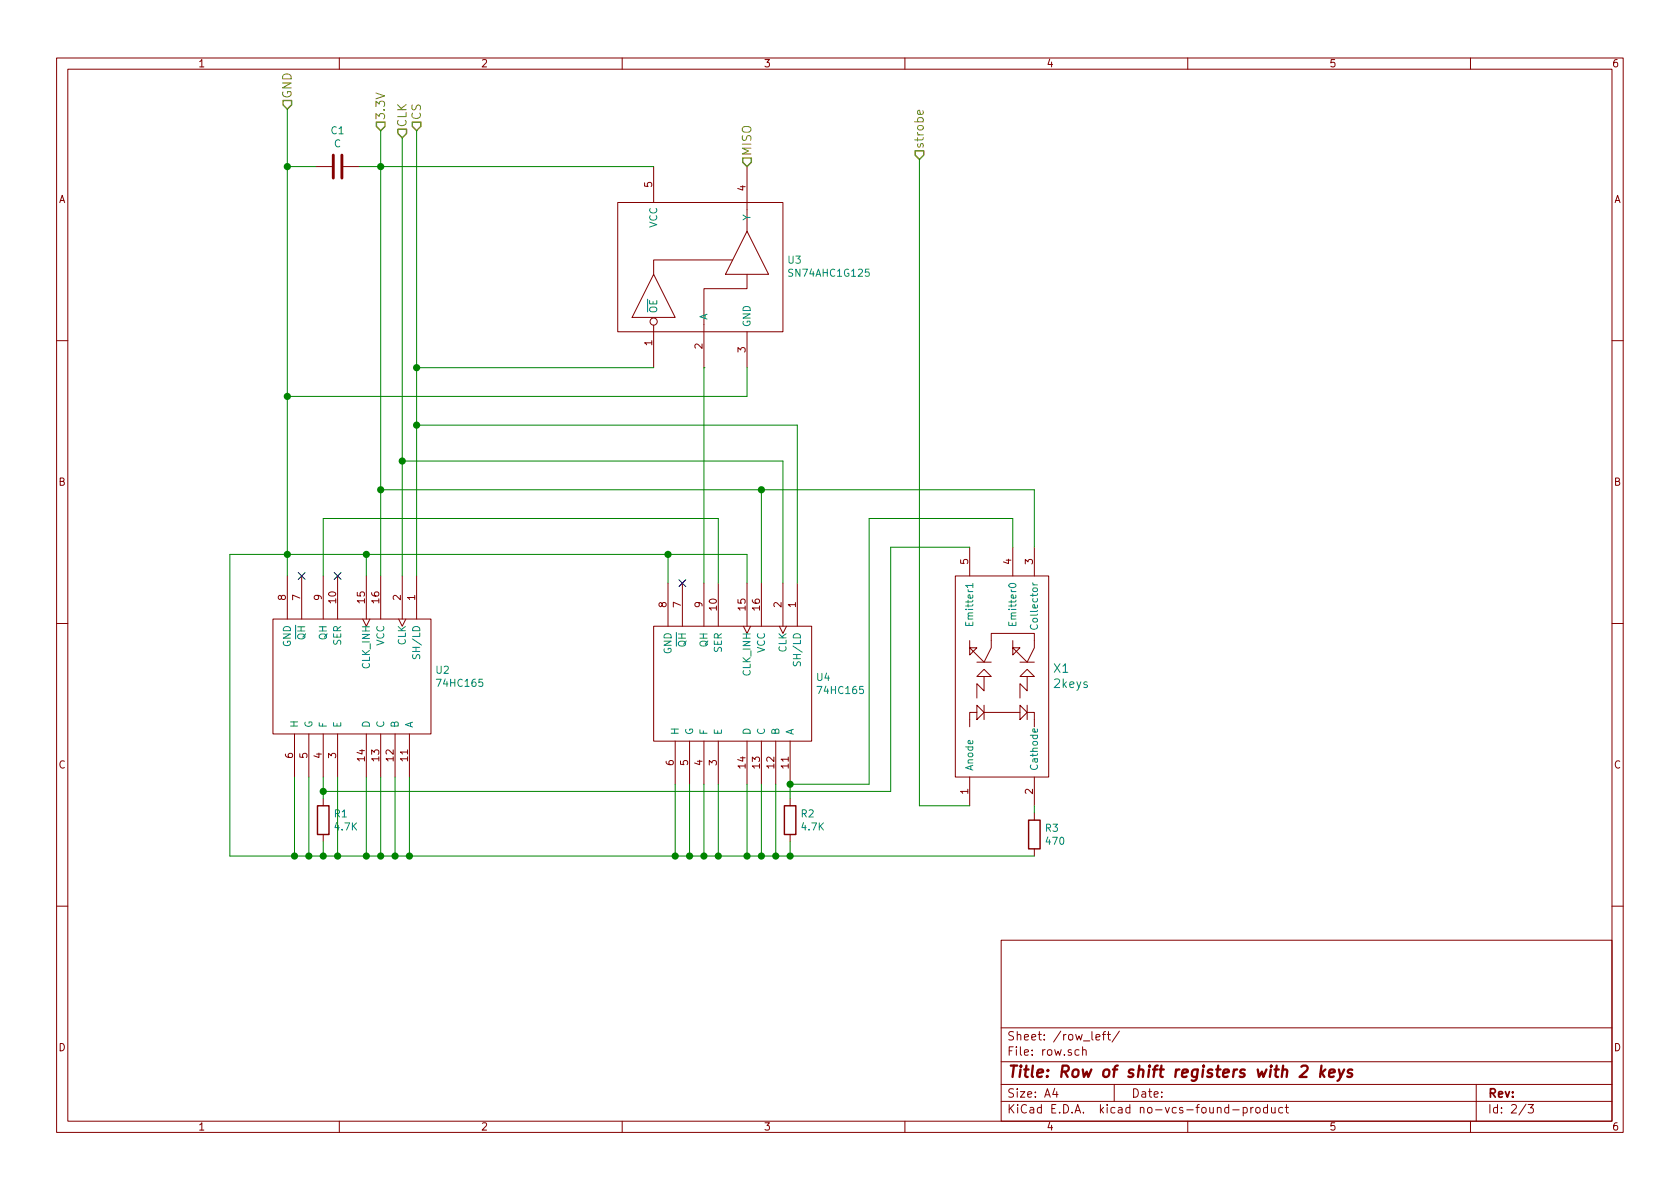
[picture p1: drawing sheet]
<svg xmlns="http://www.w3.org/2000/svg" width="297mm" height="210mm" viewBox="0 0 297 210" stroke-linecap="round" stroke-linejoin="round" font-family="sans-serif">
<g fill="none" stroke="#840000" stroke-width=".18">
<path d="M10 10.3h277v189.9h-277zM12 12.2h273v186.1h-273zM60 10.3v1.9M110 10.3v1.9M160 10.3v1.9M210 10.3v1.9M260 10.3v1.9M55.9 29.5h2.8M60.7 29.5h2.8M109.2 35.8h29.2v22.9h-29.2zM115.6 29.5v6.3M132.1 29.5v11.4"/>
<path d="M115.6 48.5l3.8 7.6h-7.6zM115.6 57.5v7.5M129.5 46h-13.9v2.5M132.1 48.5v2.5h-7.6v14M132.1 40.9l3.8 7.6h-7.6zM132.1 58.7v6.3M10 60.2h2M285 60.2h2M171.4 96.8v5M179.1 96.8v5M182.9 96.8v5M10 110.3h2"/>
<path d="M48.3 109.5h27.9v20.3h-27.9zM50.8 101.8v7.7M53.3 101.8v7.7M57.1 101.8v7.7M59.7 101.8v7.7M64.1 109.5l.7 1.2 .6-1.2M64.8 101.8v7.7M67.3 101.8v7.7M70.5 109.5l.6 1.2 .7-1.2M71.1 101.8v7.7M73.7 101.8v7.7M115.6 110.7h27.9v20.4h-27.9z"/>
<path d="M118.1 103.1v7.6M120.6 103.1v7.6M124.5 103.1v7.6M127 103.1v7.6M131.4 110.7l.7 1.3 .6-1.3M132.1 103.1v7.6M134.6 103.1v7.6M137.8 110.7l.6 1.3 .7-1.3M138.4 103.1v7.6M141 103.1v7.6M168.9 101.8h16.5v35.6h-16.5zM171.4 113.3v2.5l1.3-1.3h-1.3l2.6 2.6 1.3-2.6v-2.5h7.6v2.5l-1.3 2.6-2.5-2.6h1.2l-1.2 1.3v-2.5"/>
<path d="M172.7 117.1h2.6M174 119.6h1.3l-1.3-1.2-1.3 1.2h1.3v2.6l-1.3-1.3v2.5M180.3 117.1h2.6M181.6 119.6h1.3l-1.3-1.2-1.3 1.2h1.3v2.6l-1.3-1.3v2.5M285 110.3h2M52.1 129.8v7.6M54.6 129.8v7.6M57.1 129.8v7.6M59.7 129.8v7.6M64.8 129.8v7.6M67.3 129.8v7.6M69.8 129.8v7.6"/>
<path d="M72.4 129.8v7.6M119.4 131.1v7.6M121.9 131.1v7.6M124.5 131.1v7.6M127 131.1v7.6M132.1 131.1v7.6M134.6 131.1v7.6M137.2 131.1v7.6M139.7 131.1v7.6M171.4 137.4v5.1M172.7 126h-1.3v2.5M172.7 124.7l1.3 1.3-1.3 1.2z"/>
<path d="M174 124.7v2.5M174 126h6.3M180.3 124.7l1.3 1.3-1.3 1.2zM181.6 126h1.3v2.5M181.6 124.7v2.5M182.9 137.4v5.1M57.1 141.2v1.3M57.1 147.6v1.2M139.7 141.2v1.3M139.7 147.6v1.2M182.9 143.8v1.2M182.9 150.1v1.3"/>
<path d="M10 160.2h2M177 166.3h108v32h-108zM285 160.2h2M60 198.3v1.9M110 198.3v1.9M160 198.3v1.9M177 194.8h108M177 191.8h108M177 187.8h108M177 181.8h108M186.5 192.5l-.4 1h1M186.8 193v1"/>
<path d="M190.8 185.7l-.5-.1-.2 .3v.6l.2 .1 .5-.1M191.4 185.7l.2-.1 .4 .1v.9M191.4 185.1v1.5M193.8 183.4l.7-.1-.1-.3-.4-.1-.2 .2v.7h.6M194.9 182.9h.6M195.5 182.4l-.4 .2v1.3M195.8 182.9h.5M196 182.4v1.3l.3 .2M197 191.8v3M197.9 182.3l-1.3 2M210 198.3v1.9M218 196.3h1.1"/>
<path d="M219.8 195.9l.4-.1 .3 .3-.1 .6h-.6M219.8 195.8v1.5M221.2 195.8v1M221.6 195.8l-.4 .3M222.1 196l.2-.2 .4 .2v.7l-.2 .1-.4-.1zM224.1 195.9l-.4-.1-.3 .3v.6l.3 .1 .4-.1M224.1 195.3v1.5M224.8 195.8l.1 .9 .3 .1 .3-.1M225.5 195.8v1M226.8 195.9l-.4-.1-.3 .3 .1 .6 .2 .1 .4-.1M227.2 195.8h.6M227.5 195.3v1.3l.3 .2"/>
<path d="M260 198.3v1.9M261 191.8v6.5M269.8 195.2l-1.2 2M270.2 195.3h.9l-.5 .6 .4 .1v.7l-.2 .1-.6-.1"/>
<circle cx="115.6" cy="56.9" r=".63"/>
</g>
<path d="M230.1 188.6l.3-.2h.5l.2 .2 .1 .4-.1 .3-1.3 1.1h1.2M233.7 188.4l-.3 2M233.7 189.7l.5 .7M234.3 189.1l-.8 .8M235 189.8l1-.2-.1-.4-.5-.1-.3 .3-.1 .9 .2 .1 .6-.1M236.7 189.1l.3 1.3M237.7 189.1l-.9 1.8-.3 .2M239.1 189.2a.49 .49 0 0 0-.8 .3l.3 .3 .4 .1 .1 .2-.3 .3-.6-.1" fill="none" stroke="#840000" stroke-width=".41"/>
<path d="M73 115.7l-.1 .5 .2 .2 .2 .1 .2-.1 .2-.5 .3-.2 .2 .3v.5M140.3 117v.5l.1 .2h.2l.2-.1 .2-.5 .3-.1 .2 .3v.4M170.7 110v.6h1.3v-.6M171.3 110.2v.4M178.4 110v.6h1.2v-.6M179 110.2v.4M182.3 110.5a.6 .6 0 0 0 .4 .8 .6 .6 0 0 0 .7-.6l-.1-.2M183.4 128.9v.4l-.1 .2-.6-.1v-.5h.2l.1 .6" fill="none" stroke="#008484" stroke-width=".18"/>
<path d="M50 17.8h1.6v.7l-.8 .8-.8-.8zM66.5 21.6h1.6v.7l-.8 .8-.8-.8zM70.4 22.9h1.5v.7l-.8 .8-.7-.8zM72.9 21.6h1.5v.7l-.7 .8-.8-.8zM131.3 27.9h1.5v.8l-.7 .8-.8-.8zM161.8 26.7h1.5v.7l-.7 .8-.8-.8z" fill="none" stroke="#848400" stroke-width=".25"/>
<path d="M163.2 19.6v.4l-.2 .2h-.7v-.6l.3-.1 .1 .7" fill="none" stroke="#848400" stroke-width=".18"/>
<path d="M58.9 27.4v4.1M60.5 27.4v4.1" fill="none" stroke="#840000" stroke-width=".51"/>
<path d="M56.1 142.5h2.1v5.1h-2.1zM138.7 142.5h2v5.1h-2zM181.9 145h2v5.1h-2z" fill="none" stroke="#840000" stroke-width=".25"/>
<g fill="none" stroke="#008400" stroke-width=".18">
<path d="M50.8 19.3v82.5M50.8 29.5h5.1M63.5 29.5h52.1M67.3 23.1v78.7M71.1 24.4v77.4M73.7 23.1v78.7M162.6 28.2v114.3h8.8M73.7 75.2h67.3v27.9M73.7 65h41.9M124.5 65h.1M124.5 65v38.1M132.1 65v5.1h-81.3"/>
<path d="M64.8 98v3.8M67.3 86.6h115.6v10.2M71.1 81.5h67.3v21.6M118.1 98v5.1M134.6 86.6v16.5M171.4 96.8h-13.9v43.1h-100.4M179.1 96.8v-5.1h-25.4v47h-14v2.5M57.1 101.8v-10.1h69.9v11.4M132.1 103.1v-5.1h-91.5v53.4h142.3M52.1 137.4v14M54.6 137.4v14M57.1 137.4v3.8"/>
<path d="M59.7 137.4v14M64.8 137.4v14M67.3 137.4v14M69.8 137.4v14M72.4 137.4v14M119.4 138.7v12.7M121.9 138.7v12.7M124.5 138.7v12.7M127 138.7v12.7M132.1 138.7v12.7M134.6 138.7v12.7M137.2 138.7v12.7"/>
<path d="M57.1 148.8v2.6M139.7 148.8v2.6M182.9 142.5v1.3"/>
</g>
<g fill="#008400" stroke="#008400" stroke-width=".25">
<circle cx="64.8" cy="98" r=".51"/>
<circle cx="118.1" cy="98" r=".51"/>
<circle cx="50.8" cy="98" r=".51"/>
<circle cx="73.7" cy="75.2" r=".51"/>
<circle cx="134.6" cy="86.6" r=".51"/>
<circle cx="50.8" cy="70.1" r=".51"/>
<circle cx="71.1" cy="81.5" r=".51"/>
<circle cx="67.3" cy="86.6" r=".51"/>
<circle cx="73.7" cy="65" r=".51"/>
<circle cx="67.3" cy="29.5" r=".51"/>
<circle cx="50.8" cy="29.5" r=".51"/>
<circle cx="139.7" cy="151.4" r=".51"/>
<circle cx="57.2" cy="151.4" r=".51"/>
<circle cx="137.2" cy="151.4" r=".51"/>
<circle cx="134.6" cy="151.4" r=".51"/>
<circle cx="132.1" cy="151.4" r=".51"/>
<circle cx="127" cy="151.4" r=".51"/>
<circle cx="124.5" cy="151.4" r=".51"/>
<circle cx="121.9" cy="151.4" r=".51"/>
<circle cx="119.4" cy="151.4" r=".51"/>
<circle cx="72.4" cy="151.4" r=".51"/>
<circle cx="69.9" cy="151.4" r=".51"/>
<circle cx="67.3" cy="151.4" r=".51"/>
<circle cx="64.8" cy="151.4" r=".51"/>
<circle cx="59.7" cy="151.4" r=".51"/>
<circle cx="54.6" cy="151.4" r=".51"/>
<circle cx="52.1" cy="151.4" r=".51"/>
<circle cx="57.2" cy="139.9" r=".51"/>
<circle cx="139.7" cy="138.7" r=".51"/>
</g>
<path d="M52.7 101.2l1.2 1.3M53.9 101.2l-1.2 1.3M59.1 101.2l1.2 1.3M60.3 101.2l-1.2 1.3M120 102.5l1.3 1.2M121.3 102.5l-1.3 1.2" fill="none" stroke="#000084" stroke-width=".18"/>
<text font-size="2.8" fill="#840000" x="178" y="190.5">Title: Row of shift registers with 2 keys</text>
<g font-size="2.1" fill="#848400">
<text x="51.6" y="17.5" transform="rotate(-90 51.6 17.5)">GND</text>
<text x="68.1" y="21.3" transform="rotate(-90 68.1 21.3)">3.3V</text>
<text x="71.9" y="22.6" transform="rotate(-90 71.9 22.6)">CLK</text>
<text x="74.4" y="21.3" transform="rotate(-90 74.4 21.3)">CS</text>
<text x="132.8" y="27.7" transform="rotate(-90 132.8 27.7)">MISO</text>
<text x="163.3" y="26.4" transform="rotate(-90 163.3 26.4)">strobe</text>
</g>
<g font-size="2.1" fill="#008484">
<text x="186.4" y="119">X1</text>
<text x="186.4" y="121.7">2keys</text>
</g>
<g font-size="2.1" fill="#840000">
<text x="178" y="184">Sheet: /row_left/</text>
<text x="178" y="186.7">File: row.sch</text>
<text x="178" y="196.9">KiCad E.D.A. kicad no-vcs-found-product</text>
<text x="178" y="194.1">Size: A4</text>
<text x="200" y="194.1">Date:</text>
<text x="263" y="194.1">Rev:</text>
<text x="263" y="196.9">Id: 2/3</text>
</g>
<g font-size="1.8" fill="#840000">
<text x="35" y="11.9">1</text>
<text x="85" y="11.9">2</text>
<text x="135" y="11.9">3</text>
<text x="185" y="11.9">4</text>
<text x="235" y="11.9">5</text>
<text x="285" y="11.9">6</text>
<text x="10.4" y="35.9">A</text>
<text x="115.3" y="33.1" transform="rotate(-90 115.3 33.1)">5</text>
<text x="131.8" y="33.8" transform="rotate(-90 131.8 33.8)">4</text>
<text x="285.4" y="35.9">A</text>
<text x="115.3" y="61.1" transform="rotate(-90 115.3 61.1)">1</text>
<text x="124.2" y="61.7" transform="rotate(-90 124.2 61.7)">2</text>
<text x="131.8" y="62.3" transform="rotate(-90 131.8 62.3)">3</text>
<text x="10.4" y="85.9">B</text>
<text x="285.4" y="85.9">B</text>
<text x="171.2" y="99.8" transform="rotate(-90 171.2 99.8)">5</text>
<text x="178.8" y="99.8" transform="rotate(-90 178.8 99.8)">4</text>
<text x="182.6" y="99.8" transform="rotate(-90 182.6 99.8)">3</text>
<text x="50.5" y="106.1" transform="rotate(-90 50.5 106.1)">8</text>
<text x="53.1" y="106.1" transform="rotate(-90 53.1 106.1)">7</text>
<text x="56.9" y="106.1" transform="rotate(-90 56.9 106.1)">9</text>
<text x="59.4" y="106.6" transform="rotate(-90 59.4 106.6)">10</text>
<text x="64.5" y="106.6" transform="rotate(-90 64.5 106.6)">15</text>
<text x="67.1" y="106.6" transform="rotate(-90 67.1 106.6)">16</text>
<text x="70.9" y="106.1" transform="rotate(-90 70.9 106.1)">2</text>
<text x="73.4" y="106.1" transform="rotate(-90 73.4 106.1)">1</text>
<text x="117.9" y="107.4" transform="rotate(-90 117.9 107.4)">8</text>
<text x="120.4" y="107.4" transform="rotate(-90 120.4 107.4)">7</text>
<text x="124.2" y="107.4" transform="rotate(-90 124.2 107.4)">9</text>
<text x="126.7" y="107.9" transform="rotate(-90 126.7 107.9)">10</text>
<text x="131.8" y="107.9" transform="rotate(-90 131.8 107.9)">15</text>
<text x="134.4" y="107.9" transform="rotate(-90 134.4 107.9)">16</text>
<text x="138.2" y="107.4" transform="rotate(-90 138.2 107.4)">2</text>
<text x="140.7" y="107.4" transform="rotate(-90 140.7 107.4)">1</text>
<text x="10.4" y="135.9">C</text>
<text x="51.8" y="134.1" transform="rotate(-90 51.8 134.1)">6</text>
<text x="54.4" y="134.1" transform="rotate(-90 54.4 134.1)">5</text>
<text x="56.9" y="134.1" transform="rotate(-90 56.9 134.1)">4</text>
<text x="59.4" y="134.1" transform="rotate(-90 59.4 134.1)">3</text>
<text x="64.5" y="134.6" transform="rotate(-90 64.5 134.6)">14</text>
<text x="67.1" y="134.6" transform="rotate(-90 67.1 134.6)">13</text>
<text x="69.6" y="134.6" transform="rotate(-90 69.6 134.6)">12</text>
<text x="72.1" y="134.6" transform="rotate(-90 72.1 134.6)">11</text>
<text x="119.1" y="135.4" transform="rotate(-90 119.1 135.4)">6</text>
<text x="121.7" y="135.4" transform="rotate(-90 121.7 135.4)">5</text>
<text x="124.2" y="135.4" transform="rotate(-90 124.2 135.4)">4</text>
<text x="126.7" y="135.4" transform="rotate(-90 126.7 135.4)">3</text>
<text x="131.8" y="135.8" transform="rotate(-90 131.8 135.8)">14</text>
<text x="134.4" y="135.8" transform="rotate(-90 134.4 135.8)">13</text>
<text x="136.9" y="135.8" transform="rotate(-90 136.9 135.8)">12</text>
<text x="139.4" y="135.8" transform="rotate(-90 139.4 135.8)">11</text>
<text x="285.4" y="135.9">C</text>
<text x="171.2" y="140.4" transform="rotate(-90 171.2 140.4)">1</text>
<text x="182.6" y="140.4" transform="rotate(-90 182.6 140.4)">2</text>
<text x="10.4" y="185.9">D</text>
<text x="285.4" y="185.9">D</text>
<text x="35" y="199.9">1</text>
<text x="85" y="199.9">2</text>
<text x="135" y="199.9">3</text>
<text x="185" y="199.9">4</text>
<text x="235" y="199.9">5</text>
<text x="285" y="199.9">6</text>
</g>
<g font-size="1.8" fill="#008484">
<text x="58.6" y="23.7">C1</text>
<text x="59.1" y="26.1">C</text>
<text x="116.2" y="40.3" transform="rotate(-90 116.2 40.3)">VCC</text>
<text x="132.7" y="39" transform="rotate(-90 132.7 39)">Y</text>
<text x="139.4" y="46.6">U3</text>
<text x="139.8" y="48.9">SN74AHC1G125</text>
<text x="116.2" y="55.5" transform="rotate(-90 116.2 55.5)">OE</text>
<text x="125.1" y="56.6" transform="rotate(-90 125.1 56.6)">A</text>
<text x="132.7" y="57.9" transform="rotate(-90 132.7 57.9)">GND</text>
<text x="54" y="113.1" transform="rotate(-90 54 113.1)">QH</text>
<text x="57.8" y="113.1" transform="rotate(-90 57.8 113.1)">QH</text>
<text x="172.1" y="110" transform="rotate(-90 172.1 110)">Emitter1</text>
<text x="179.7" y="110" transform="rotate(-90 179.7 110)">Emitter0</text>
<text x="183.5" y="110.5" transform="rotate(-90 183.5 110.5)">Collector</text>
<text x="51.4" y="114.4" transform="rotate(-90 51.4 114.4)">GND</text>
<text x="60.3" y="114.1" transform="rotate(-90 60.3 114.1)">SER</text>
<text x="65.4" y="118.2" transform="rotate(-90 65.4 118.2)">CLK_INH</text>
<text x="67.9" y="114.2" transform="rotate(-90 67.9 114.2)">VCC</text>
<text x="71.8" y="114.1" transform="rotate(-90 71.8 114.1)">CLK</text>
<text x="74.3" y="115.8" transform="rotate(-90 74.3 115.8)">SH/LD</text>
<text x="77.1" y="119.1">U2</text>
<text x="118.7" y="115.7" transform="rotate(-90 118.7 115.7)">GND</text>
<text x="121.3" y="114.4" transform="rotate(-90 121.3 114.4)">QH</text>
<text x="125.1" y="114.4" transform="rotate(-90 125.1 114.4)">QH</text>
<text x="127.6" y="115.4" transform="rotate(-90 127.6 115.4)">SER</text>
<text x="132.7" y="119.4" transform="rotate(-90 132.7 119.4)">CLK_INH</text>
<text x="135.3" y="115.5" transform="rotate(-90 135.3 115.5)">VCC</text>
<text x="139.1" y="115.4" transform="rotate(-90 139.1 115.4)">CLK</text>
<text x="141.6" y="117.1" transform="rotate(-90 141.6 117.1)">SH/LD</text>
<text x="77.6" y="121.5">74HC165</text>
<text x="144.4" y="120.4">U4</text>
<text x="144.9" y="122.7">74HC165</text>
<text x="52.7" y="128.8" transform="rotate(-90 52.7 128.8)">H</text>
<text x="55.2" y="128.8" transform="rotate(-90 55.2 128.8)">G</text>
<text x="57.8" y="128.8" transform="rotate(-90 57.8 128.8)">F</text>
<text x="60.3" y="128.8" transform="rotate(-90 60.3 128.8)">E</text>
<text x="65.4" y="128.8" transform="rotate(-90 65.4 128.8)">D</text>
<text x="67.9" y="128.8" transform="rotate(-90 67.9 128.8)">C</text>
<text x="70.5" y="128.8" transform="rotate(-90 70.5 128.8)">B</text>
<text x="73" y="128.8" transform="rotate(-90 73 128.8)">A</text>
<text x="120" y="130" transform="rotate(-90 120 130)">H</text>
<text x="122.6" y="130" transform="rotate(-90 122.6 130)">G</text>
<text x="125.1" y="130" transform="rotate(-90 125.1 130)">F</text>
<text x="127.6" y="130" transform="rotate(-90 127.6 130)">E</text>
<text x="132.7" y="130" transform="rotate(-90 132.7 130)">D</text>
<text x="135.3" y="130" transform="rotate(-90 135.3 130)">C</text>
<text x="137.8" y="130" transform="rotate(-90 137.8 130)">B</text>
<text x="140.3" y="130" transform="rotate(-90 140.3 130)">A</text>
<text x="172.1" y="136.4" transform="rotate(-90 172.1 136.4)">Anode</text>
<text x="183.5" y="136.4" transform="rotate(-90 183.5 136.4)">Cathode</text>
<text x="59.1" y="144.5">R1</text>
<text x="59.3" y="146.9">4.7K</text>
<text x="141.7" y="144.5">R2</text>
<text x="141.8" y="146.9">4.7K</text>
<text x="184.9" y="147.1">R3</text>
<text x="185.1" y="149.4">470</text>
</g>
</svg>
